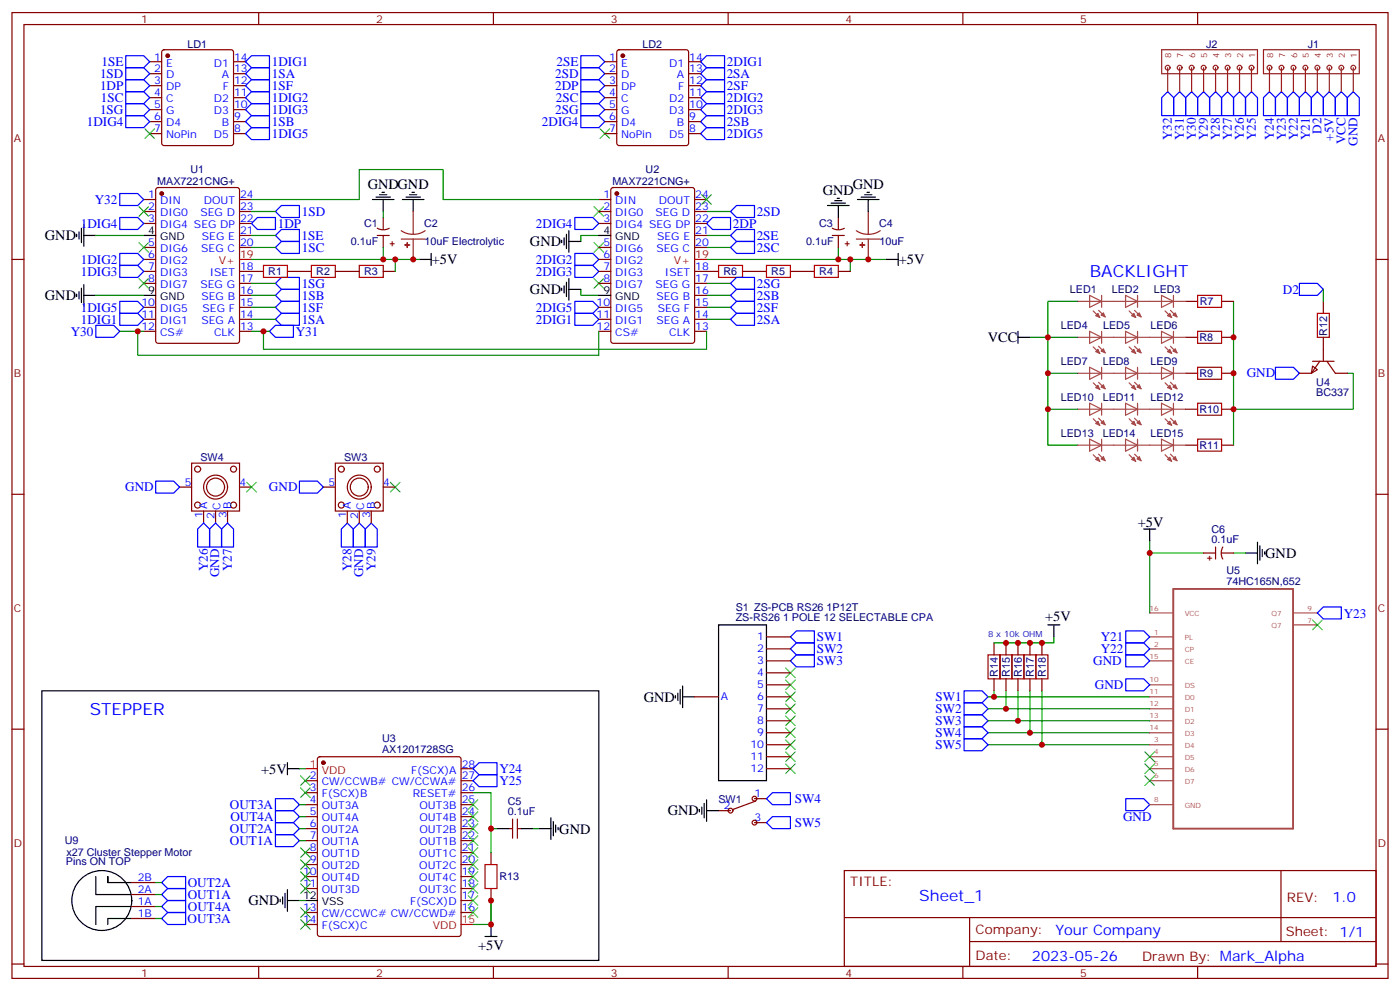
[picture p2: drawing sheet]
<svg xmlns="http://www.w3.org/2000/svg" width="412mm" height="292mm" viewBox="0 0 412 292" stroke-linecap="round" stroke-linejoin="round" font-family="sans-serif">
<g fill="none" stroke="#870000" stroke-width=".35">
<path d="M3.5 3.7h405.4v284.3h-405.4zM7.1 7.2h398.2v277.3h-398.2zM44.1 18.2h3.5M47.9 14.8l.4-.2h19.8l.5 .2 .2 .5v26.9l-.2 .5-.5 .2h-19.8l-.5-.3-.2-.4v-26.9zM68.8 18.2h3.5M76.2 3.7v3.5M145.3 3.7v3.5M178.2 18.2h3.5M181.9 14.8l.5-.2h19.7l.5 .2 .2 .5v26.9l-.2 .5-.5 .2h-19.7l-.5-.3-.2-.4v-26.9zM202.8 18.2h3.6M214.5 3.7v3.5M283.6 3.7v3.5"/>
<path d="M352.8 3.7v3.5M44.1 21.7h3.5M44.1 25.2h3.5M44.1 28.8h3.5M44.1 32.3h3.5M44.1 39.3h3.5M44.1 35.8h3.5M68.8 21.7h3.5M68.8 25.2h3.5M68.8 28.8h3.5M68.8 32.3h3.5M68.8 39.3h3.5"/>
<path d="M68.8 35.8h3.5M178.2 21.7h3.5M178.2 25.2h3.5M178.2 28.8h3.5M178.2 32.3h3.5M178.2 39.3h3.5M178.2 35.8h3.5M202.8 21.7h3.6M202.8 25.2h3.6M202.8 28.8h3.6M202.8 32.3h3.6M202.8 39.3h3.6"/>
<path d="M202.8 35.8h3.6M42.3 58.7h3.6M46.1 55.4l.5-.2h23.2l.7 .4 .1 44.8-.5 .6-23.5 .1-.7-.5v-44.7zM70.6 58.7h3.5M176.4 58.7h3.5M180.2 55.4l.4-.2h23.3l.7 .4v44.8l-.5 .6-23.5 .1-.6-.5-.1-44.7zM204.6 58.7h3.5M3.5 76.4h3.6M42.3 76.4h3.6M42.3 62.3h3.6M42.3 65.8h3.6M42.3 72.8h3.6"/>
<path d="M42.3 79.9h3.6M70.6 62.3h3.5M70.6 65.8h3.5M70.6 72.8h3.5M70.6 79.9h7M70.6 69.3h3.5M84.7 79.9h7M98.8 79.9h7M111.1 67.2l1.8 .5 1.8-.5M111.1 69.3h3.6M112.9 79.9h3.5M112.9 64v3.6"/>
<path d="M112.9 69.3v3.5M176.4 76.4h3.5M176.4 62.3h3.5M176.4 65.8h3.5M176.4 72.8h3.5M176.4 79.9h3.5M204.6 62.3h3.5M204.6 65.8h3.5M204.6 72.8h3.5M204.6 79.9h7.1M204.6 69.3h3.5M218.7 79.9h7.1"/>
<path d="M232.8 79.9h7.1M245.2 67.2l1.7 .5 1.8-.5M245.2 69.3h3.5M246.9 79.9h3.6M246.9 64v3.6M246.9 69.3v3.5M405.3 76.4h3.6M42.3 83.4h3.6M42.3 90.5h3.6M42.3 94h3.6M42.3 97.5h3.6M70.6 83.4h3.5"/>
<path d="M70.6 90.5h3.5M70.6 94h3.5M70.6 97.5h3.5M70.6 87h3.5M176.4 83.4h3.5M176.4 90.5h3.5M176.4 94h3.5M176.4 97.5h3.5M204.6 83.4h3.5M204.6 90.5h3.5M204.6 94h3.5M204.6 97.5h3.5"/>
<path d="M204.6 87h3.5M349.2 99.3h3.6M349.2 88.7h3.6M359.8 99.3h3.6M359.8 88.7h3.6M389.8 88.7v3.6M389.8 99.3v7.1M349.2 109.9h3.6M359.8 109.9h3.6M386.6 107.8l1.5 1-1.8 1.1zM386.6 106.4h6.4M388.8 106.4l-2.5 3.5h-3.5"/>
<path d="M390.9 106.4l2.4 3.5h3.6M56.4 136.3h14.2v14.2h-14.2zM98.8 136.3h14.1v14.2h-14.1zM349.2 120.5h3.6M349.2 131.1h3.6M359.8 120.5h3.6M359.8 131.1h3.6M3.5 145.5h3.6M52.9 143.4h3.5M60 150.5v3.5M63.5 150.5v3.5M67 150.5v3.5"/>
<path d="M70.6 143.4h3.5M95.2 143.4h3.6M102.3 150.5v3.5M105.8 150.5v3.5M109.4 150.5v3.5M112.9 143.4h3.5M405.3 145.5h3.6M354.5 162.8h3.6M358.1 161v3.6M359.8 162.8h3.6M360.2 161l-.5 1.8 .5 1.8M225.8 187.5h7"/>
<path d="M225.8 191h7M225.8 194.6h7M225.8 198.1h7M292.8 189.3v3.5M292.8 199.8v3.6M296.3 189.3v3.5M296.3 199.8v3.6M299.9 189.3v3.5M299.9 199.8v3.6M303.4 189.3v3.5M303.4 199.8v3.6M306.9 189.3v3.5"/>
<path d="M306.9 199.8v3.6M3.5 214.7h3.6M204.6 205.1h7.1M225.8 205.1h7M225.8 201.6h7M225.8 219.3h7M225.8 215.7h7M225.8 212.2h7M225.8 208.7h7M405.3 214.7h3.6M90 229.8h3.5M90 233.4h3.5"/>
<path d="M90 236.9h3.5M93.7 223l.5-.2h40.9l.5 .2 .2 .5v51.5l-.2 .5-.5 .2h-40.9l-.5-.2-.2-.5v-51.5zM135.8 229.8h3.5M135.8 233.4h3.5M135.8 236.9h3.5M135.8 226.3h3.5M211.7 238.7h3.5M222.2 235.1h3.6M222.6 235.8l-6.7 2.5M225.8 226.3h7M225.8 222.8h7M38.8 259.8h7.1"/>
<path d="M90 240.4h3.5M90 243.9h3.5M90 247.5h3.5M90 251h3.5M90 254.5h3.5M90 258.1h3.5M135.8 240.4h3.5M135.8 243.9h3.5M135.8 247.5h3.5M135.8 251h3.5M135.8 254.5h3.5M135.8 258.1h3.5"/>
<path d="M144.6 251v3.5M149.9 243.9h1.1M151 241.1v5.7M152.4 243.9h1.1M152.4 241.1v5.7M222.2 242.2h3.6M248.7 256.3h156.6v28.2h-156.6zM377.3 256.3v20.9M38.8 270.4h7.1M38.8 266.9h7.1M38.8 263.3h7.1M90 261.6h3.5"/>
<path d="M90 268.6h3.5M90 272.2h3.5M135.8 261.6h3.5M135.8 268.6h3.5M135.8 265.1h3.5M144.6 261.6v3.5M248.7 270.1h156.5M285.6 277.2h119.6M285.6 270.1v14.2M3.5 283.8h3.6M76.2 284.5v3.5M145.3 284.5v3.5"/>
<path d="M214.5 284.5v3.5M283.6 284.5v3.5M352.8 284.5v3.5M405.3 283.8h3.6"/>
<circle cx="58.2" cy="138.1" r=".88"/>
<circle cx="68.8" cy="138.1" r=".88"/>
<circle cx="100.5" cy="138.1" r=".88"/>
<circle cx="111.1" cy="138.1" r=".88"/>
<circle cx="58.2" cy="148.7" r=".88"/>
<circle cx="63.5" cy="143.4" r="3.5"/>
<circle cx="63.5" cy="143.4" r="2.65"/>
<circle cx="68.8" cy="148.7" r=".88"/>
<circle cx="100.5" cy="148.7" r=".88"/>
<circle cx="105.8" cy="143.4" r="3.5"/>
<circle cx="105.8" cy="143.4" r="2.65"/>
<circle cx="111.1" cy="148.7" r=".88"/>
<circle cx="215.2" cy="238.7" r=".71"/>
<circle cx="222.3" cy="235.1" r=".71"/>
<circle cx="222.3" cy="242.2" r=".71"/>
</g>
<g fill="#870000" stroke="#870000" stroke-width=".35">
<circle cx="47.6" cy="57" r=".53"/>
<circle cx="49.4" cy="16.4" r=".53"/>
<circle cx="181.7" cy="57" r=".53"/>
<circle cx="183.4" cy="16.4" r=".53"/>
<circle cx="95.2" cy="224.5" r=".53"/>
</g>
<g fill="none" stroke="#000" stroke-width=".35">
<path d="M109.7 58.7h6.4M110.8 58h4.2M111.8 57.3h2.1M112.5 56.6h.7M112.9 58.7v3.6M118.5 58.7h6.4M119.6 58h4.2M120.6 57.3h2.2M121.4 56.6h.7M121.7 58.7v3.6M244.8 59.8h4.3M245.9 59.1h2.1"/>
<path d="M246.6 58.4h.7M252.6 58.7h6.3M253.6 58h4.3M254.7 57.3h2.1M255.4 56.6h.7M255.8 58.7v3.6M22.6 69v.7M23.3 68.3v2.1M24 67.2v4.2M24.7 69.3h3.5M24.7 66.1v6.4M42.3 69.3h3.6"/>
<path d="M123.5 76.4h3.5M127 74.6v3.5M165.5 70.7v.7M166.2 70v2.1M166.9 69v4.2M167.6 71.1h3.5M167.6 67.9v6.4M176.4 69.3h3.5M243.8 60.5h6.3M246.9 60.5v3.5M261.1 76.4h3.5M264.6 74.6v3.5"/>
<path d="M22.6 86.6v.7M23.3 85.9v2.1M24 84.8v4.3M24.7 87h3.5M24.7 83.8v6.3M42.3 87h3.6M165.5 84.8v.7M166.2 84.1v2.2M166.9 83.1v4.2M167.6 82v6.4M167.6 85.2h3.5M176.4 87h3.5"/>
<path d="M299.9 99.3h3.5M299.9 97.5v3.6M336.9 155.8h3.5M338.7 155.8v3.5M370.4 159.6v6.4M366.9 162.8h3.5M371.1 160.7v4.2M371.8 161.7v2.2M372.5 162.5v.7M211.7 184h14.1v45.8h-14.1zM308.7 184h3.5M310.4 184v3.5"/>
<path d="M12.3 203.4h164.1v79.4h-164.1zM199 204.8v.7M199.7 204.1v2.1M200.4 203v4.3M201.1 205.1h3.5M201.1 202v6.3M84.7 224.5v3.6M84.7 226.3h3.5M206 238.3v.7M206.7 237.6v2.1M207.4 236.5v4.3M208.1 238.7h3.6"/>
<path d="M208.1 235.5v6.3M28.2 258.1v5.2h10.6M31.7 259.8v-1.7v1.7h7.1M146.4 243.9h3.5M153.5 243.9h3.5M158.7 243.9h3.6M162.3 240.8v6.3M163 241.8v4.3M163.7 242.9v2.1M164.4 243.6v.7M38.8 266.9h-10.6v5.3M38.8 270.4h-7.1v1.8"/>
<path d="M82.5 264.8v.7M83.3 264.1v2.1M84 263v4.2M84.7 265.1h3.5M84.7 261.9v6.4M90 265.1h3.5M142.9 275.7h3.5M144.6 272.2v3.5"/>
<circle cx="30" cy="265.1" r="8.8"/>
</g>
<path d="M70.6 76.4h3.5M204.6 76.4h3.5M90 226.3h3.5M135.8 272.2h3.5" fill="none" stroke="#f00" stroke-width=".35"/>
<g fill="none" stroke="#00f" stroke-width=".35">
<path d="M37 19.9h5.3l1.8 1.8-1.8 1.8h-5.3zM37 16.4h5.3l1.8 1.8-1.8 1.7h-5.3zM72.3 18.2l1.8-1.8h5.3v3.5h-5.3zM171.1 16.4h5.3l1.8 1.8-1.8 1.7h-5.3zM171.1 19.9h5.3l1.8 1.8-1.8 1.8h-5.3zM206.4 18.2l1.7-1.8h5.3v3.5h-5.3zM37 34h5.3l1.8 1.8-1.8 1.8h-5.3zM37 30.5h5.3l1.8 1.8-1.8 1.7h-5.3zM37 27h5.3l1.8 1.8-1.8 1.7h-5.3zM37 23.5h5.3l1.8 1.7-1.8 1.8h-5.3zM72.3 21.7l1.8-1.8h5.3v3.6h-5.3zM72.3 25.2l1.8-1.7h5.3v3.5h-5.3z"/>
<path d="M72.3 28.8l1.8-1.8h5.3v3.5h-5.3zM72.3 35.8l1.8-1.8h5.3v3.6h-5.3zM72.3 39.3l1.8-1.7h5.3v3.5h-5.3zM74.1 30.5h5.3v3.5h-5.3l-1.8-1.7zM171.1 23.5h5.3l1.8 1.7-1.8 1.8h-5.3zM171.1 27h5.3l1.8 1.8-1.8 1.7h-5.3zM171.1 30.5h5.3l1.8 1.8-1.8 1.7h-5.3zM171.1 34h5.3l1.8 1.8-1.8 1.8h-5.3zM206.4 39.3l1.7-1.7h5.3v3.5h-5.3zM206.4 35.8l1.7-1.8h5.3v3.6h-5.3zM206.4 28.8l1.7-1.8h5.3v3.5h-5.3zM206.4 25.2l1.7-1.7h5.3v3.5h-5.3z"/>
<path d="M206.4 21.7l1.7-1.8h5.3v3.6h-5.3zM208.1 30.5h5.3v3.5h-5.3l-1.7-1.7zM342.2 28.8l1.8-1.8 1.7 1.8v5.2h-3.5zM345.7 28.8l1.8-1.8 1.7 1.8v5.2h-3.5zM349.2 28.8l1.8-1.8 1.8 1.8v5.2h-3.6zM354.5 27l1.8 1.8v5.2h-3.5v-5.2zM358.1 27l1.7 1.8v5.2h-3.5v-5.2zM361.6 27l1.8 1.8v5.2h-3.6v-5.2zM365.1 27l1.8 1.8v5.2h-3.5v-5.2zM366.9 28.8l1.8-1.8 1.7 1.8v5.2h-3.5zM373.9 27l1.8 1.8v5.2h-3.5v-5.2zM377.5 27l1.7 1.8v5.2h-3.5v-5.2z"/>
<path d="M381 27l1.8 1.8v5.2h-3.6v-5.2zM384.5 27l1.8 1.8v5.2h-3.5v-5.2zM386.3 28.8l1.8-1.8 1.7 1.8v5.2h-3.5zM389.8 28.8l1.8-1.8 1.7 1.8v5.2h-3.5zM393.3 28.8l1.8-1.8 1.8 1.8v5.2h-3.6zM396.9 28.8l1.7-1.8 1.8 1.8v5.2h-3.5zM35.3 57h5.3l1.7 1.7-1.7 1.8h-5.3zM35.3 64h5.3l1.7 1.8-1.7 1.8h-5.3zM35.3 74.6h5.3l1.7 1.8-1.7 1.7h-5.3zM35.3 78.1h5.3l1.7 1.8-1.7 1.8h-5.3zM74.1 65.8l1.7-1.8h5.3v3.6h-5.3zM81.1 62.3l1.8-1.8h5.3v3.5h-5.3z"/>
<path d="M81.1 69.3l1.8-1.7h5.3v3.5h-5.3zM81.1 72.8l1.8-1.7h5.3v3.5h-5.3zM169.3 78.1h5.3l1.8 1.8-1.8 1.8h-5.3zM169.3 74.6h5.3l1.8 1.8-1.8 1.7h-5.3zM169.3 64h5.3l1.8 1.8-1.8 1.8h-5.3zM208.1 65.8l1.8-1.8h5.3v3.6h-5.3zM215.2 72.8l1.8-1.7h5.2v3.5h-5.2zM215.2 69.3l1.8-1.7h5.2v3.5h-5.2zM215.2 62.3l1.8-1.8h5.2v3.5h-5.2zM28.2 95.8h5.3l1.8 1.7-1.8 1.8h-5.3zM35.3 88.7h5.3l1.7 1.8-1.7 1.8h-5.3zM35.3 92.3h5.3l1.7 1.7-1.7 1.8h-5.3z"/>
<path d="M79.4 97.5l1.7-1.7h5.3v3.5h-5.3zM81.1 83.4l1.8-1.7h5.3v3.5h-5.3zM81.1 87l1.8-1.8h5.3v3.5h-5.3zM81.1 90.5l1.8-1.8h5.3v3.6h-5.3zM81.1 94l1.8-1.7h5.3v3.5h-5.3zM169.3 92.3h5.3l1.8 1.7-1.8 1.8h-5.3zM169.3 88.7h5.3l1.8 1.8-1.8 1.8h-5.3zM215.2 94l1.8-1.7h5.2v3.5h-5.2zM215.2 90.5l1.8-1.8h5.2v3.6h-5.2zM215.2 87l1.8-1.8h5.2v3.5h-5.2zM215.2 83.4l1.8-1.7h5.2v3.5h-5.2zM382.8 83.4h5.3l1.7 1.8-1.7 1.8h-5.3z"/>
<path d="M375.7 108.1h5.3l1.8 1.8-1.8 1.8h-5.3zM45.9 141.6h5.3l1.7 1.8-1.7 1.8h-5.3zM60 154l1.7 1.8v5.2h-3.5v-5.2zM63.5 154l1.8 1.8v5.2h-3.6v-5.2zM67 154l1.8 1.8v5.2h-3.5v-5.2zM88.2 141.6h5.3l1.7 1.8-1.7 1.8h-5.3zM102.3 154l1.8 1.8v5.2h-3.6v-5.2zM105.8 154l1.8 1.8v5.2h-3.5v-5.2zM109.4 154l1.7 1.8v5.2h-3.5v-5.2zM232.8 187.5l1.8-1.8h5.3v3.6h-5.3zM232.8 191l1.8-1.7h5.3v3.5h-5.3zM232.8 194.6l1.8-1.8h5.3v3.5h-5.3z"/>
<path d="M331.6 192.8h5.3l1.8 1.8-1.8 1.7h-5.3zM331.6 185.7h5.3l1.8 1.8-1.8 1.8h-5.3zM331.6 189.3h5.3l1.8 1.7-1.8 1.8h-5.3zM331.6 199.8h5.3l1.8 1.8-1.8 1.8h-5.3zM388.1 180.4l1.7-1.7h5.3v3.5h-5.3zM284 217.5h5.3l1.7 1.8-1.7 1.7h-5.3zM284 214h5.3l1.7 1.7-1.7 1.8h-5.3zM284 210.4h5.3l1.7 1.8-1.7 1.8h-5.3zM284 206.9h5.3l1.7 1.8-1.7 1.7h-5.3zM284 203.4h5.3l1.7 1.7-1.7 1.8h-5.3zM81.1 238.7h5.3l1.8 1.7-1.8 1.8h-5.3zM81.1 235.1h5.3l1.8 1.8-1.8 1.8h-5.3z"/>
<path d="M139.3 226.3l1.8-1.8h5.3v3.6h-5.3zM139.3 229.8l1.8-1.7h5.3v3.5h-5.3zM225.8 235.1l1.7-1.7h5.3v3.5h-5.3zM331.6 235.1h5.3l1.8 1.8-1.8 1.8h-5.3zM47.6 259.8l1.8-1.7h5.3v3.5h-5.3zM81.1 242.2h5.3l1.8 1.7-1.8 1.8h-5.3zM81.1 245.7h5.3l1.8 1.8-1.8 1.7h-5.3zM225.8 242.2l1.7-1.8h5.3v3.5h-5.3zM47.6 266.9l1.8-1.8h5.3v3.5h-5.3zM47.6 270.4l1.8-1.8h5.3v3.6h-5.3zM49.4 261.6h5.3v3.5h-5.3l-1.8-1.8z"/>
</g>
<g fill="none" stroke="#3c3" stroke-width=".35">
<path d="M42.7 37.9l2.8 2.8M45.5 37.9l-2.8 2.8M176.7 37.9l2.9 2.8M179.6 37.9l-2.9 2.8M206.7 57.3l2.8 2.8M209.5 57.3l-2.8 2.8M40.9 60.9l2.8 2.8M40.9 71.4l2.8 2.9M43.7 60.9l-2.8 2.8M43.7 71.4l-2.8 2.9M175 71.4l2.8 2.9M175 60.9l2.8 2.8"/>
<path d="M177.8 71.4l-2.8 2.9M177.8 60.9l-2.8 2.8M40.9 82l2.8 2.8M43.7 82l-2.8 2.8M175 82l2.8 2.8M177.8 82l-2.8 2.8M72.7 142l2.8 2.8M75.5 142l-2.8 2.8M115 142l2.8 2.8M117.8 142l-2.8 2.8M231.4 196.7l2.8 2.8M234.2 196.7l-2.8 2.8"/>
<path d="M386.6 182.6l2.9 2.8M389.5 182.6l-2.9 2.8M231.4 200.2l2.8 2.8M231.4 203.7l2.8 2.9M231.4 207.3l2.8 2.8M231.4 210.8l2.8 2.8M231.4 214.3l2.8 2.8M231.4 217.8l2.8 2.9M234.2 200.2l-2.8 2.8M234.2 203.7l-2.8 2.9M234.2 207.3l-2.8 2.8M234.2 210.8l-2.8 2.8"/>
<path d="M234.2 214.3l-2.8 2.8M234.2 217.8l-2.8 2.9M88.5 228.4l2.9 2.8M88.5 232l2.9 2.8M91.4 228.4l-2.9 2.8M91.4 232l-2.9 2.8M137.9 239l2.9 2.8M137.9 235.5l2.9 2.8M140.8 239l-2.9 2.8M140.8 235.5l-2.9 2.8M231.4 221.4l2.8 2.8M231.4 224.9l2.8 2.8"/>
<path d="M234.2 221.4l-2.8 2.8M234.2 224.9l-2.8 2.8M337.3 228.4l2.8 2.8M337.3 224.9l2.8 2.8M337.3 221.4l2.8 2.8M340.1 228.4l-2.8 2.8M340.1 224.9l-2.8 2.8M340.1 221.4l-2.8 2.8M88.5 249.6l2.9 2.8M88.5 253.1l2.9 2.8M88.5 256.6l2.9 2.9M91.4 249.6l-2.9 2.8"/>
<path d="M91.4 253.1l-2.9 2.8M91.4 256.6l-2.9 2.9M137.9 256.6l2.9 2.9M137.9 253.1l2.9 2.8M137.9 249.6l2.9 2.8M137.9 246.1l2.9 2.8M137.9 242.5l2.9 2.9M140.8 256.6l-2.9 2.9M140.8 253.1l-2.9 2.8M140.8 249.6l-2.9 2.8M140.8 246.1l-2.9 2.8M140.8 242.5l-2.9 2.9"/>
<path d="M88.5 260.2l2.9 2.8M88.5 267.2l2.9 2.9M88.5 270.8l2.9 2.8M91.4 260.2l-2.9 2.8M91.4 267.2l-2.9 2.9M91.4 270.8l-2.9 2.8M137.9 267.2l2.9 2.9M137.9 263.7l2.9 2.8M137.9 260.2l2.9 2.8M140.8 267.2l-2.9 2.9M140.8 263.7l-2.9 2.8M140.8 260.2l-2.9 2.8"/>
</g>
<g fill="none" stroke="#008700" stroke-width=".35">
<path d="M74.1 58.7h31.7v-8.8h24.7v8.8h45.9M28.2 69.3h14.1M74.1 69.3h7M74.1 76.4h49.4M74.1 62.3h7M74.1 72.8h7M112.9 62.3v1.7M112.9 72.8v3.6M116.4 76.4v3.5M176.4 69.3h-5.3v1.8M208.1 69.3h7.1M208.1 76.4h53"/>
<path d="M208.1 62.3h7.1M208.1 72.8h7.1M246.9 72.8v3.6M250.5 76.4v3.5M28.2 87h14.1M35.3 97.5h7M40.6 97.5v7.1h135.8v-7.1M74.1 87h7M74.1 83.4h7M74.1 90.5h7M74.1 94h7M74.1 97.5h5.3"/>
<path d="M77.6 97.5v5.3h130.5v-5.3M171.1 85.2v1.8h5.3M208.1 87h7.1M208.1 83.4h7.1M208.1 90.5h7.1M208.1 94h7.1M303.4 99.3h14.1M317.5 88.7h-8.8v21.2h8.8M363.4 88.7v31.8h35.2v-10.6h-1.7M389.8 85.2v3.5M308.7 109.9v10.6h8.8M308.7 120.5v10.6h8.8"/>
<path d="M363.4 120.5v10.6M338.7 159.3v21.1M338.7 162.8h15.8M363.4 162.8h3.5M310.4 187.5v1.8h-17.6M291 205.1h47.7M291 208.7h47.7M291 219.3h47.7M291 215.7h47.7M291 212.2h47.7M292.8 203.4v1.7M296.3 203.4v5.3"/>
<path d="M299.9 203.4v8.8M303.4 203.4v12.3M306.9 203.4v15.9M88.2 226.3h1.8M88.2 236.9h1.8M139.3 233.4h5.3v17.6M45.9 259.8h1.7M88.2 247.5h1.8M88.2 243.9h1.8M88.2 240.4h1.8M144.6 243.9h1.8M157 243.9h1.7"/>
<path d="M45.9 270.4h1.7M45.9 266.9h1.7M45.9 263.3h1.7M88.2 265.1h1.8M139.3 272.2h5.3v-7.1v7.1"/>
</g>
<g fill="none" stroke="#a10000" stroke-width=".35">
<path d="M77.6 78.1h7.1v3.6h-7.1zM91.7 78.1h7.1v3.6h-7.1zM105.8 78.1h7.1v3.6h-7.1zM211.7 78.1h7v3.6h-7zM225.8 78.1h7v3.6h-7zM239.9 78.1h7v3.6h-7zM352.8 97.5h7v3.6h-7zM352.8 87h7v3.5h-7zM388.1 92.3h3.5v7h-3.5zM352.8 108.1h7v3.6h-7zM352.8 118.7h7v3.5h-7zM352.8 129.3h7v3.5h-7z"/>
<path d="M291 192.8h3.6v7h-3.6zM294.6 192.8h3.5v7h-3.5zM298.1 192.8h3.5v7h-3.5zM301.6 192.8h3.6v7h-3.6zM305.2 192.8h3.5v7h-3.5zM142.9 254.5h3.5v7.1h-3.5z"/>
</g>
<g fill="none" stroke="#8c2424" stroke-width=".35">
<path d="M342.2 14.6h28.2v7.1h-28.2zM344 19.9v7.1M347.5 19.9v7.1M351 19.9v7.1M354.5 19.9v7.1M358.1 19.9v7.1M361.6 19.9v7.1M365.1 19.9v7.1M368.7 19.9v7.1M372.2 14.6h28.2v7.1h-28.2zM373.9 19.9v7.1M377.5 19.9v7.1"/>
<path d="M381 19.9v7.1M384.5 19.9v7.1M388.1 19.9v7.1M391.6 19.9v7.1M395.1 19.9v7.1M398.6 19.9v7.1M118.2 67.9l1.7 .8 1.8 .3M118.2 70.4h7M121.7 62.3v6.7M121.7 70.4v6M125.2 67.9l-1.6 .8-1.9 .3M252.2 67.9l1.7 .8 1.9 .3"/>
<path d="M252.2 70.4h7.1M255.8 62.3v6.7M255.8 70.4v6M259.3 67.9l-1.7 .8-1.8 .3"/>
<circle cx="344" cy="19.9" r=".71"/>
<circle cx="347.5" cy="19.9" r=".71"/>
<circle cx="351" cy="19.9" r=".71"/>
<circle cx="354.5" cy="19.9" r=".71"/>
<circle cx="358.1" cy="19.9" r=".71"/>
<circle cx="361.6" cy="19.9" r=".71"/>
<circle cx="365.1" cy="19.9" r=".71"/>
<circle cx="368.7" cy="19.9" r=".71"/>
<circle cx="373.9" cy="19.9" r=".71"/>
<circle cx="377.5" cy="19.9" r=".71"/>
<circle cx="381" cy="19.9" r=".71"/>
<circle cx="384.5" cy="19.9" r=".71"/>
<circle cx="388.1" cy="19.9" r=".71"/>
<circle cx="391.6" cy="19.9" r=".71"/>
<circle cx="395.1" cy="19.9" r=".71"/>
<circle cx="398.6" cy="19.9" r=".71"/>
</g>
<g fill="#8c2424" stroke="#8c2424" stroke-width=".35">
<path d="M119.2 72.1h1.4z"/>
<path d="M119.9 71.4l.1 1.4z"/>
<path d="M253.3 72.1h1.4z"/>
<path d="M254 71.4v1.4z"/>
</g>
<path d="M345.6 173.4h35.3v70.5h-35.3z" fill="none" stroke="#a64a4a" stroke-width=".56"/>
<g fill="none" stroke="#a64a4a" stroke-width=".35">
<path d="M317.5 99.3h7M317.5 88.7h7M321 97.5l3.5 1.8-3.5 1.8zM321 87l3.5 1.7-3.5 1.8zM322 91.5l2 2M323.6 91.4l2 1.9M324.5 87v3.5M324.5 97.5v3.6M324.6 99.3h10.5M324.6 88.7h10.5M331.6 87l3.5 1.7-3.5 1.8zM331.6 97.5l3.5 1.8-3.5 1.8z"/>
<path d="M332.6 91.5l2 2M334.2 91.4l1.9 1.9M335.1 87v3.5M335.1 97.5v3.6M335.2 99.3h10.5M335.2 88.7h10.5M342.1 87l3.6 1.7-3.6 1.8zM342.1 97.5l3.6 1.8-3.6 1.8zM343.2 91.5l1.9 2M344.8 91.4l1.9 1.9M345.7 87v3.5M345.7 97.5v3.6"/>
<path d="M345.8 99.3h3.4M345.8 88.7h3.4M317.5 109.9h7M321 108.1l3.5 1.8-3.5 1.8zM321 118.7l3.5 1.8-3.5 1.7zM322 112.7l2 2M322 102.1l2 2M323.6 112.5l2 2M323.6 102l2 1.9M324.5 108.1v3.6M324.5 118.7v3.5M324.6 109.9h10.5"/>
<path d="M331.6 108.1l3.5 1.8-3.5 1.8zM331.6 118.7l3.5 1.8-3.5 1.7zM332.6 102.1l2 2M332.6 112.7l2 2M334.2 102l1.9 1.9M334.2 112.5l1.9 2M335.1 108.1v3.6M335.1 118.7v3.5M335.2 109.9h10.5M342.1 108.1l3.6 1.8-3.6 1.8zM342.1 118.7l3.6 1.8-3.6 1.7zM343.2 112.7l1.9 2"/>
<path d="M343.2 102.1l1.9 2M344.8 112.5l1.9 2M344.8 102l1.9 1.9M345.7 108.1v3.6M345.7 118.7v3.5M345.8 109.9h3.4M317.5 120.5h7M317.5 131.1h7M321 129.3l3.5 1.8-3.5 1.7zM322 123.3l2 1.9M322 133.9l2 1.9M323.6 123.1l2 2"/>
<path d="M323.6 133.7l2 1.9M324.5 129.3v3.5M324.6 120.5h10.5M324.6 131.1h10.5M331.6 129.3l3.5 1.8-3.5 1.7zM332.6 123.3l2 1.9M332.6 133.9l2 1.9M334.2 123.1l1.9 2M334.2 133.7l1.9 1.9M335.1 129.3v3.5M335.2 120.5h10.5M335.2 131.1h10.5"/>
<path d="M342.1 129.3l3.6 1.8-3.6 1.7zM343.2 123.3l1.9 1.9M343.2 133.9l1.9 1.9M344.8 123.1l1.9 2M344.8 133.7l1.9 1.9M345.7 129.3v3.5M345.8 120.5h3.4M345.8 131.1h3.4M338.7 180.4h6.9M338.7 187.5h6.9M338.7 191h6.9M338.7 194.6h6.9"/>
<path d="M381.1 180.4h7M381.1 184h7M338.7 201.6h6.9M338.7 205.1h6.9M338.7 208.7h6.9M338.7 212.2h6.9M338.7 215.7h6.9M338.7 219.3h6.9M338.7 222.8h6.9M338.7 226.3h6.9M338.7 229.8h6.9M338.7 236.9h6.9"/>
</g>
<g fill="#a64a4a" stroke="#a64a4a" stroke-width=".29">
<path d="M343.9 114.1l.7-.7 .5 1.3z"/>
<path d="M346.2 113.2l.5 1.3-1.2-.6z"/>
<path d="M333.3 114.1l.7-.7 .6 1.3z"/>
<path d="M334.9 113.9l.7-.7 .5 1.3z"/>
<path d="M323.4 113.4l.6 1.3-1.3-.6z"/>
<path d="M324.3 113.9l.7-.7 .6 1.3z"/>
<path d="M343.9 103.5l.7-.7 .5 1.3z"/>
<path d="M345.5 103.4l.7-.7 .5 1.2z"/>
<path d="M333.3 103.5l.7-.7 .6 1.3z"/>
<path d="M335.6 102.7l.5 1.2-1.2-.5z"/>
<path d="M322.7 103.5l.7-.7 .6 1.3z"/>
<path d="M324.3 103.4l.7-.7 .6 1.2z"/>
<path d="M343.9 93l.7-.7 .5 1.2z"/>
<path d="M346.2 92.1l.5 1.2-1.2-.5z"/>
<path d="M333.3 93l.7-.7 .6 1.2z"/>
<path d="M335.6 92.1l.5 1.2-1.2-.5z"/>
<path d="M323.4 92.3l.6 1.2-1.3-.5z"/>
<path d="M324.3 92.8l.7-.7 .6 1.2z"/>
<path d="M323.4 124l.6 1.2-1.3-.5z"/>
<path d="M324.3 124.5l.7-.7 .6 1.3z"/>
<path d="M333.3 124.7l.7-.7 .6 1.2z"/>
<path d="M335.6 123.8l.5 1.3-1.2-.6z"/>
<path d="M343.9 124.7l.7-.7 .5 1.2z"/>
<path d="M346.2 123.8l.5 1.3-1.2-.6z"/>
<path d="M343.9 135.3l.7-.7 .5 1.2z"/>
<path d="M345.5 135.1l.7-.7 .5 1.2z"/>
<path d="M333.3 135.3l.7-.7 .6 1.2z"/>
<path d="M335.6 134.4l.5 1.2-1.2-.5z"/>
<path d="M322.7 135.3l.7-.7 .6 1.2z"/>
<path d="M324.3 135.1l.7-.7 .6 1.2z"/>
</g>
<g fill="#c00">
<circle cx="116.4" cy="76.4" r=".88"/>
<circle cx="112.9" cy="76.4" r=".88"/>
<circle cx="121.7" cy="76.4" r=".88"/>
<circle cx="255.8" cy="76.4" r=".88"/>
<circle cx="246.9" cy="76.4" r=".88"/>
<circle cx="250.5" cy="76.4" r=".88"/>
<circle cx="77.6" cy="97.5" r=".88"/>
<circle cx="40.6" cy="97.5" r=".88"/>
<circle cx="144.6" cy="243.9" r=".88"/>
<circle cx="144.6" cy="272.2" r=".88"/>
<circle cx="144.6" cy="265.1" r=".88"/>
<circle cx="306.9" cy="219.3" r=".88"/>
<circle cx="303.4" cy="215.7" r=".88"/>
<circle cx="292.8" cy="205.1" r=".88"/>
<circle cx="296.3" cy="208.7" r=".88"/>
<circle cx="299.9" cy="212.2" r=".88"/>
<circle cx="296.3" cy="189.3" r=".88"/>
<circle cx="299.9" cy="189.3" r=".88"/>
<circle cx="338.7" cy="162.8" r=".88"/>
<circle cx="306.9" cy="189.3" r=".88"/>
<circle cx="303.4" cy="189.3" r=".88"/>
<circle cx="308.7" cy="99.3" r=".88"/>
<circle cx="363.4" cy="109.9" r=".88"/>
<circle cx="363.4" cy="99.3" r=".88"/>
<circle cx="308.7" cy="109.9" r=".88"/>
<circle cx="308.7" cy="120.5" r=".88"/>
<circle cx="363.4" cy="120.5" r=".88"/>
</g>
<g font-size="4.9" fill="#00f">
<text x="321" y="81.7">BACKLIGHT</text>
<text x="26.5" y="210.4">STEPPER</text>
</g>
<text font-size="4.6" fill="#00f" x="270.8" y="265.3">Sheet_1</text>
<g font-size="4.2">
<text x="108.3" y="55.6">GNDGND</text>
<text x="242.4" y="57.3">GND</text>
<text x="251.2" y="55.6">GND</text>
<text x="13.2" y="70.8">GND</text>
<text x="127.2" y="77.8">+5V</text>
<text x="156.1" y="72.5">GND</text>
<text x="264.8" y="77.8">+5V</text>
<text x="13.2" y="88.4">GND</text>
<text x="156.1" y="86.6">GND</text>
<text x="291" y="100.7">VCC</text>
<text x="335.1" y="155">+5V</text>
<text x="372.7" y="164.2">GND</text>
<text x="307.9" y="182.9">+5V</text>
<text x="189.6" y="206.6">GND</text>
<text x="76.9" y="227.7">+5V</text>
<text x="164.8" y="245.4">GND</text>
<text x="196.7" y="240.1">GND</text>
<text x="73.2" y="266.5">GND</text>
<text x="140.9" y="279.7">+5V</text>
</g>
<g font-size="4.2" fill="#00f">
<text x="392.5" y="265.6">1.0</text>
<text x="310.9" y="275.1">Your Company</text>
<text x="304" y="282.9">2023-05-26</text>
</g>
<g font-size="3.9" fill="#00f">
<text x="29.5" y="22.9">1SD</text>
<text x="29.9" y="19.4">1SE</text>
<text x="80.1" y="23">1SA</text>
<text x="80.1" y="19.5">1DIG1</text>
<text x="163.5" y="22.9">2SD</text>
<text x="163.9" y="19.4">2SE</text>
<text x="214.1" y="23">2SA</text>
<text x="214.1" y="19.4">2DIG1</text>
<text x="29.5" y="26.5">1DP</text>
<text x="80.1" y="26.6">1SF</text>
<text x="163.5" y="26.5">2DP</text>
<text x="214.1" y="26.5">2SF</text>
<text x="29.5" y="33.5">1SG</text>
<text x="29.7" y="30">1SC</text>
<text x="80.1" y="30.1">1DIG2</text>
<text x="80.1" y="33.6">1DIG3</text>
<text x="163.5" y="33.5">2SG</text>
<text x="163.8" y="30">2SC</text>
<text x="214.1" y="33.5">2DIG3</text>
<text x="214.1" y="30">2DIG2</text>
<text x="25.6" y="37.1">1DIG4</text>
<text x="80.1" y="37.2">1SB</text>
<text x="80.1" y="40.7">1DIG5</text>
<text x="159.6" y="37.1">2DIG4</text>
<text x="214.1" y="40.6">2DIG5</text>
<text x="214.1" y="37.1">2SB</text>
<text x="345.2" y="41.2" transform="rotate(-90 345.2 41.2)">Y32</text>
<text x="348.8" y="41.2" transform="rotate(-90 348.8 41.2)">Y31</text>
<text x="352.3" y="41.2" transform="rotate(-90 352.3 41.2)">Y30</text>
<text x="355.8" y="41.2" transform="rotate(-90 355.8 41.2)">Y29</text>
<text x="359.3" y="41.2" transform="rotate(-90 359.3 41.2)">Y28</text>
<text x="362.9" y="41.2" transform="rotate(-90 362.9 41.2)">Y27</text>
<text x="366.4" y="41.2" transform="rotate(-90 366.4 41.2)">Y26</text>
<text x="369.9" y="41.2" transform="rotate(-90 369.9 41.2)">Y25</text>
<text x="375.2" y="41.2" transform="rotate(-90 375.2 41.2)">Y24</text>
<text x="378.7" y="41.2" transform="rotate(-90 378.7 41.2)">Y23</text>
<text x="382.3" y="41.2" transform="rotate(-90 382.3 41.2)">Y22</text>
<text x="385.8" y="41.2" transform="rotate(-90 385.8 41.2)">Y21</text>
<text x="389.3" y="39.4" transform="rotate(-90 389.3 39.4)">D2</text>
<text x="392.9" y="41.5" transform="rotate(-90 392.9 41.5)">+5V</text>
<text x="396.4" y="42.5" transform="rotate(-90 396.4 42.5)">VCC</text>
<text x="399.9" y="42.9" transform="rotate(-90 399.9 42.9)">GND</text>
<text x="27.9" y="60">Y32</text>
<text x="88.9" y="63.5">1SD</text>
<text x="222.9" y="63.6">2SD</text>
<text x="23.8" y="67">1DIG4</text>
<text x="81.9" y="67.1">1DP</text>
<text x="88.9" y="70.7">1SE</text>
<text x="157.9" y="67">2DIG4</text>
<text x="215.9" y="67.1">2DP</text>
<text x="222.9" y="70.7">2SE</text>
<text x="23.8" y="77.6">1DIG2</text>
<text x="88.9" y="74.2">1SC</text>
<text x="157.9" y="77.6">2DIG2</text>
<text x="223" y="74.2">2SC</text>
<text x="23.8" y="81.2">1DIG3</text>
<text x="157.9" y="81.2">2DIG3</text>
<text x="88.9" y="84.8">1SG</text>
<text x="88.9" y="88.3">1SB</text>
<text x="222.9" y="84.8">2SG</text>
<text x="223" y="88.3">2SB</text>
<text x="377.9" y="86.5">D2</text>
<text x="23.8" y="91.7">1DIG5</text>
<text x="23.8" y="95.3">1DIG1</text>
<text x="88.9" y="95.4">1SA</text>
<text x="88.9" y="91.8">1SF</text>
<text x="157.9" y="95.3">2DIG1</text>
<text x="157.9" y="91.7">2DIG5</text>
<text x="222.9" y="95.4">2SA</text>
<text x="223" y="91.8">2SF</text>
<text x="20.8" y="98.8">Y30</text>
<text x="87.1" y="98.8">Y31</text>
<text x="367.3" y="111.1">GND</text>
<text x="36.9" y="144.6">GND</text>
<text x="79.2" y="144.6">GND</text>
<text x="61.2" y="168.2" transform="rotate(-90 61.2 168.2)">Y26</text>
<text x="64.6" y="169.9" transform="rotate(-90 64.6 169.9)">GND</text>
<text x="68.3" y="168.2" transform="rotate(-90 68.3 168.2)">Y27</text>
<text x="103.6" y="168.2" transform="rotate(-90 103.6 168.2)">Y28</text>
<text x="106.9" y="169.9" transform="rotate(-90 106.9 169.9)">GND</text>
<text x="110.6" y="168.2" transform="rotate(-90 110.6 168.2)">Y29</text>
<text x="395.8" y="181.8">Y23</text>
<text x="240.6" y="188.9">SW1</text>
<text x="324.2" y="188.8">Y21</text>
<text x="240.6" y="192.4">SW2</text>
<text x="240.6" y="195.9">SW3</text>
<text x="322" y="195.8">GND</text>
<text x="324.2" y="192.3">Y22</text>
<text x="322.5" y="202.9">GND</text>
<text x="275.6" y="209.9">SW2</text>
<text x="275.6" y="206.4">SW1</text>
<text x="275.6" y="213.5">SW3</text>
<text x="275.6" y="220.5">SW5</text>
<text x="275.6" y="217">SW4</text>
<text x="147.1" y="227.6">Y24</text>
<text x="147.1" y="231.1">Y25</text>
<text x="67.7" y="238.2">OUT3A</text>
<text x="234.1" y="236.4">SW4</text>
<text x="67.7" y="245.2">OUT2A</text>
<text x="67.9" y="241.6">OUT4A</text>
<text x="234.1" y="243.5">SW5</text>
<text x="330.8" y="241.7">GND</text>
<text x="67.7" y="248.7">OUT1A</text>
<text x="55.3" y="261.1">OUT2A</text>
<text x="55.3" y="264.6">OUT1A</text>
<text x="55.4" y="268.2">OUT4A</text>
<text x="55.3" y="271.6">OUT3A</text>
</g>
<g font-size="3.9" fill="#800">
<text x="250.5" y="260.9">TITLE:</text>
<text x="379.1" y="265.6">REV:</text>
<text x="287.4" y="275.1">Company:</text>
<text x="378.7" y="275.7">Sheet: 1/1</text>
<text x="287.4" y="282.8">Date:</text>
<text x="336.4" y="282.8">Drawn By: Mark_Alpha</text>
</g>
<g font-size="3.2" fill="#800">
<text x="41.6" y="6.7">1</text>
<text x="110.8" y="6.7">2</text>
<text x="179.9" y="6.7">3</text>
<text x="249.1" y="6.7">4</text>
<text x="318.2" y="6.7">5</text>
<text x="4.1" y="41.8">A</text>
<text x="405.9" y="41.8">A</text>
<text x="116.4" y="72.8" transform="rotate(-90 116.4 72.8)">+</text>
<text x="250.5" y="72.8" transform="rotate(-90 250.5 72.8)">+</text>
<text x="4.1" y="110.9">B</text>
<text x="405.9" y="110.9">B</text>
<text x="355.4" y="165.2">+</text>
<text x="4.1" y="180.1">C</text>
<text x="405.9" y="180.1">C</text>
<text x="4.1" y="249.2">D</text>
<text x="405.9" y="249.2">D</text>
<text x="41.6" y="287.5">1</text>
<text x="110.8" y="287.5">2</text>
<text x="179.9" y="287.5">3</text>
<text x="249.1" y="287.5">4</text>
<text x="318.2" y="287.5">5</text>
</g>
<g font-size="3.2" fill="#00f">
<text x="45.4" y="17.8">1</text>
<text x="69" y="17.8">14</text>
<text x="179.5" y="17.8">1</text>
<text x="203" y="17.8">14</text>
<text x="45.4" y="21.3">2</text>
<text x="48.9" y="19.6">E</text>
<text x="48.9" y="23.1">D</text>
<text x="63" y="19.6">D1</text>
<text x="65.3" y="23.1">A</text>
<text x="69" y="21.3">13</text>
<text x="179.5" y="21.3">2</text>
<text x="183" y="19.6">E</text>
<text x="183" y="23.1">D</text>
<text x="197.1" y="19.6">D1</text>
<text x="199.4" y="23.1">A</text>
<text x="203" y="21.3">13</text>
<text x="45.4" y="24.9">3</text>
<text x="45.4" y="28.4">4</text>
<text x="48.9" y="26.6">DP</text>
<text x="65.7" y="26.6">F</text>
<text x="69" y="28.4">11</text>
<text x="69" y="24.9">12</text>
<text x="179.5" y="24.9">3</text>
<text x="179.5" y="28.4">4</text>
<text x="183" y="26.6">DP</text>
<text x="199.7" y="26.6">F</text>
<text x="203" y="28.4">11</text>
<text x="203" y="24.9">12</text>
<text x="45.4" y="31.9">5</text>
<text x="45.4" y="35.5">6</text>
<text x="48.9" y="30.2">C</text>
<text x="48.9" y="33.7">G</text>
<text x="63" y="33.7">D3</text>
<text x="63" y="30.2">D2</text>
<text x="69" y="35.5">9</text>
<text x="69" y="31.9">10</text>
<text x="179.5" y="31.9">5</text>
<text x="179.5" y="35.5">6</text>
<text x="183" y="30.2">C</text>
<text x="183" y="33.7">G</text>
<text x="197.1" y="33.7">D3</text>
<text x="197.1" y="30.2">D2</text>
<text x="203" y="35.5">9</text>
<text x="203" y="31.9">10</text>
<text x="45.4" y="39">7</text>
<text x="48.9" y="40.7">NoPin</text>
<text x="48.9" y="37.2">D4</text>
<text x="63" y="40.7">D5</text>
<text x="65.3" y="37.2">B</text>
<text x="69" y="39">8</text>
<text x="179.5" y="39">7</text>
<text x="183" y="40.7">NoPin</text>
<text x="183" y="37.2">D4</text>
<text x="197.1" y="40.7">D5</text>
<text x="199.4" y="37.2">B</text>
<text x="203" y="39">8</text>
<text x="43.7" y="58.4">1</text>
<text x="70.7" y="58.4">24</text>
<text x="177.7" y="58.4">1</text>
<text x="204.8" y="58.4">24</text>
<text x="43.7" y="61.9">2</text>
<text x="43.7" y="65.4">3</text>
<text x="47.2" y="60.1">DIN</text>
<text x="47.2" y="63.7">DIG0</text>
<text x="59.1" y="63.7">SEG D</text>
<text x="60" y="60.1">DOUT</text>
<text x="70.7" y="65.4">22</text>
<text x="70.7" y="61.9">23</text>
<text x="177.7" y="61.9">2</text>
<text x="177.7" y="65.4">3</text>
<text x="181.2" y="60.1">DIN</text>
<text x="181.2" y="63.7">DIG0</text>
<text x="193.1" y="63.7">SEG D</text>
<text x="194.1" y="60.1">DOUT</text>
<text x="204.8" y="65.4">22</text>
<text x="204.8" y="61.9">23</text>
<text x="47.2" y="67.2">DIG4 SEG DP</text>
<text x="59.5" y="70.7">SEG E</text>
<text x="70.7" y="69">21</text>
<text x="181.2" y="67.2">DIG4 SEG DP</text>
<text x="193.5" y="70.7">SEG E</text>
<text x="204.8" y="69">21</text>
<text x="43.7" y="72.5">5</text>
<text x="43.7" y="76">6</text>
<text x="47.2" y="74.3">DIG6</text>
<text x="47.2" y="77.8">DIG2</text>
<text x="59.3" y="74.3">SEG C</text>
<text x="70.7" y="72.5">20</text>
<text x="177.7" y="72.5">5</text>
<text x="177.7" y="76">6</text>
<text x="181.2" y="74.3">DIG6</text>
<text x="181.2" y="77.8">DIG2</text>
<text x="193.3" y="74.3">SEG C</text>
<text x="204.8" y="72.5">20</text>
<text x="43.7" y="79.6">7</text>
<text x="43.7" y="83.1">8</text>
<text x="47.2" y="81.3">DIG3</text>
<text x="61.8" y="81.3">ISET</text>
<text x="70.7" y="83.1">17</text>
<text x="70.7" y="79.6">18</text>
<text x="177.7" y="79.6">7</text>
<text x="177.7" y="83.1">8</text>
<text x="181.2" y="81.3">DIG3</text>
<text x="195.8" y="81.3">ISET</text>
<text x="204.8" y="83.1">17</text>
<text x="204.8" y="79.6">18</text>
<text x="47.2" y="84.8">DIG7</text>
<text x="59" y="84.8">SEG G</text>
<text x="59.3" y="88.4">SEG B</text>
<text x="70.7" y="86.6">16</text>
<text x="181.2" y="84.8">DIG7</text>
<text x="193.1" y="84.8">SEG G</text>
<text x="193.4" y="88.4">SEG B</text>
<text x="204.8" y="86.6">16</text>
<text x="41.7" y="90.1">10</text>
<text x="41.7" y="93.7">11</text>
<text x="47.2" y="91.9">DIG5</text>
<text x="47.2" y="95.4">DIG1</text>
<text x="59.3" y="95.4">SEG A</text>
<text x="59.7" y="91.9">SEG F</text>
<text x="70.7" y="93.7">14</text>
<text x="70.7" y="90.1">15</text>
<text x="175.7" y="90.1">10</text>
<text x="175.7" y="93.7">11</text>
<text x="181.2" y="91.9">DIG5</text>
<text x="181.2" y="95.4">DIG1</text>
<text x="193.4" y="95.4">SEG A</text>
<text x="193.7" y="91.9">SEG F</text>
<text x="204.8" y="93.7">14</text>
<text x="204.8" y="90.1">15</text>
<text x="41.7" y="97.2">12</text>
<text x="47.2" y="99">CS#</text>
<text x="63.1" y="99">CLK</text>
<text x="70.7" y="97.2">13</text>
<text x="175.7" y="97.2">12</text>
<text x="181.2" y="99">CS#</text>
<text x="197.1" y="99">CLK</text>
<text x="204.8" y="97.2">13</text>
<text x="54.4" y="143.1">5</text>
<text x="70.6" y="143.1">4</text>
<text x="96.8" y="143.1">5</text>
<text x="112.9" y="143.1">4</text>
<text x="61" y="149.8" transform="rotate(-90 61 149.8)">A</text>
<text x="68.1" y="149.8" transform="rotate(-90 68.1 149.8)">B</text>
<text x="103.4" y="149.8" transform="rotate(-90 103.4 149.8)">A</text>
<text x="110.4" y="149.8" transform="rotate(-90 110.4 149.8)">B</text>
<text x="59.6" y="152.5" transform="rotate(-90 59.6 152.5)">1</text>
<text x="63.1" y="152.8" transform="rotate(-90 63.1 152.8)">2</text>
<text x="64.9" y="150.1" transform="rotate(-90 64.9 150.1)">C</text>
<text x="66.7" y="152.5" transform="rotate(-90 66.7 152.5)">3</text>
<text x="102" y="152.5" transform="rotate(-90 102 152.5)">1</text>
<text x="105.5" y="152.8" transform="rotate(-90 105.5 152.8)">2</text>
<text x="107.2" y="150.1" transform="rotate(-90 107.2 150.1)">C</text>
<text x="109" y="152.5" transform="rotate(-90 109 152.5)">3</text>
<text x="223.1" y="188.6">1</text>
<text x="223.1" y="192.1">2</text>
<text x="223.1" y="195.6">3</text>
<text x="223.1" y="199.1">4</text>
<text x="223.1" y="202.7">5</text>
<text x="212.4" y="206.2">A</text>
<text x="223.1" y="206.2">6</text>
<text x="223.1" y="209.7">7</text>
<text x="223.1" y="213.3">8</text>
<text x="221" y="220.3">10</text>
<text x="223.1" y="216.8">9</text>
<text x="121.1" y="227.7">F(SCX)A</text>
<text x="136" y="226">28</text>
<text x="221" y="227.4">12</text>
<text x="221" y="223.8">11</text>
<text x="91.3" y="229.5">2</text>
<text x="91.3" y="233">3</text>
<text x="94.8" y="231.2">CW/CCWB# CW/CCWA#</text>
<text x="136" y="233">26</text>
<text x="136" y="229.5">27</text>
<text x="91.3" y="236.5">4</text>
<text x="94.8" y="234.8">F(SCX)B</text>
<text x="94.8" y="238.3">OUT3A</text>
<text x="121.6" y="234.8">RESET#</text>
<text x="123.5" y="238.3">OUT3B</text>
<text x="136" y="236.5">25</text>
<text x="213.2" y="238.3">2</text>
<text x="222.2" y="234.8">1</text>
<text x="91.3" y="240.1">5</text>
<text x="91.3" y="243.6">6</text>
<text x="94.8" y="241.8">OUT4A</text>
<text x="94.8" y="245.4">OUT2A</text>
<text x="123.5" y="245.4">OUT2B</text>
<text x="123.5" y="241.8">OUT4B</text>
<text x="136" y="243.6">23</text>
<text x="136" y="240.1">24</text>
<text x="222.2" y="241.8">3</text>
<text x="91.3" y="247.1">7</text>
<text x="91.3" y="250.6">8</text>
<text x="94.8" y="248.9">OUT1A</text>
<text x="123.5" y="248.9">OUT1B</text>
<text x="136" y="250.6">21</text>
<text x="136" y="247.1">22</text>
<text x="89.3" y="257.7">10</text>
<text x="91.3" y="254.2">9</text>
<text x="94.8" y="252.4">OUT1D</text>
<text x="94.8" y="255.9">OUT2D</text>
<text x="123.5" y="255.9">OUT2C</text>
<text x="123.5" y="252.4">OUT1C</text>
<text x="136" y="257.7">19</text>
<text x="136" y="254.2">20</text>
<text x="40.6" y="263">2A</text>
<text x="40.6" y="259.5">2B</text>
<text x="89.3" y="261.2">11</text>
<text x="94.8" y="259.5">OUT4D</text>
<text x="94.8" y="263">OUT3D</text>
<text x="123.5" y="263">OUT3C</text>
<text x="123.5" y="259.5">OUT4C</text>
<text x="136" y="261.2">18</text>
<text x="40.6" y="266.5">1A</text>
<text x="89.3" y="268.3">13</text>
<text x="120.8" y="266.5">F(SCX)D</text>
<text x="136" y="268.3">16</text>
<text x="136" y="264.8">17</text>
<text x="40.6" y="270.1">1B</text>
<text x="89.3" y="271.8">14</text>
<text x="94.8" y="270.1">CW/CCWC# CW/CCWD#</text>
<text x="94.8" y="273.6">F(SCX)C</text>
</g>
<g font-size="3.2" fill="#000080">
<text x="55.2" y="14.1">LD1</text>
<text x="189.2" y="14.1">LD2</text>
<text x="355.3" y="14">J2</text>
<text x="385.2" y="14">J1</text>
<text x="56.1" y="51">U1</text>
<text x="190.2" y="51">U2</text>
<text x="46.3" y="54.6">MAX7221CNG+</text>
<text x="180.4" y="54.6">MAX7221CNG+</text>
<text x="107.3" y="66.9">C1</text>
<text x="124.9" y="66.9">C2</text>
<text x="241.3" y="66.9">C3</text>
<text x="259" y="66.9">C4</text>
<text x="103.4" y="72.2">0.1uF</text>
<text x="125" y="72.2">10uF Electrolytic</text>
<text x="237.4" y="72.2">0.1uF</text>
<text x="259.1" y="72.2">10uF</text>
<text x="79" y="81.1">R1</text>
<text x="93.2" y="81.1">R2</text>
<text x="107.3" y="81.1">R3</text>
<text x="213.1" y="81.1">R6</text>
<text x="227.2" y="81.1">R5</text>
<text x="241.3" y="81.1">R4</text>
<text x="315.2" y="86.4">LED1</text>
<text x="327.5" y="86.4">LED2</text>
<text x="339.8" y="86.4">LED3</text>
<text x="353.4" y="89.9">R7</text>
<text x="312.5" y="97">LED4</text>
<text x="324.9" y="97">LED5</text>
<text x="338.9" y="97">LED6</text>
<text x="353.3" y="100.5">R8</text>
<text x="391" y="98.8" transform="rotate(-90 391 98.8)">R12</text>
<text x="312.5" y="107.5">LED7</text>
<text x="324.8" y="107.5">LED8</text>
<text x="338.9" y="107.5">LED9</text>
<text x="353.3" y="111.1">R9</text>
<text x="387.7" y="113.6">U4</text>
<text x="312.5" y="118.1">LED10</text>
<text x="324.8" y="118.1">LED11</text>
<text x="338.9" y="118.1">LED12</text>
<text x="387.7" y="116.7">BC337</text>
<text x="353.3" y="121.6">R10</text>
<text x="312.5" y="128.7">LED13</text>
<text x="324.8" y="128.7">LED14</text>
<text x="338.9" y="128.7">LED15</text>
<text x="59" y="135.7">SW4</text>
<text x="101.4" y="135.7">SW3</text>
<text x="353.3" y="132.2">R11</text>
<text x="356.9" y="160">0.1uF</text>
<text x="356.9" y="156.9">C6</text>
<text x="361.3" y="172.3">74HC165N,652</text>
<text x="361.3" y="169.1">U5</text>
<text x="216.7" y="179.7">S1 ZS-PCB RS26 1P12T</text>
<text x="216.7" y="182.9">ZS-RS26 1 POLE 12 SELECTABLE CPA</text>
<text x="293.9" y="199.3" transform="rotate(-90 293.9 199.3)">R14</text>
<text x="297.5" y="199.3" transform="rotate(-90 297.5 199.3)">R15</text>
<text x="301" y="199.3" transform="rotate(-90 301 199.3)">R16</text>
<text x="304.5" y="199.3" transform="rotate(-90 304.5 199.3)">R17</text>
<text x="308.1" y="199.3" transform="rotate(-90 308.1 199.3)">R18</text>
<text x="112.5" y="221.6">AX1201728SG</text>
<text x="112.5" y="218.4">U3</text>
<text x="149.6" y="236.9">C5</text>
<text x="211.6" y="236.3">SW1</text>
<text x="149.6" y="240.1">0.1uF</text>
<text x="19.1" y="248.6">U9</text>
<text x="19.4" y="254.5">Pins ON TOP</text>
<text x="19.6" y="252.1">x27 Cluster Stepper Motor</text>
<text x="147.1" y="259.2">R13</text>
</g>
<g font-size="3.2">
<text x="43.7" y="69">4</text>
<text x="47.2" y="70.7">GND</text>
<text x="177.7" y="69">4</text>
<text x="181.2" y="70.7">GND</text>
<text x="43.7" y="86.6">9</text>
<text x="47.2" y="88.4">GND</text>
<text x="177.7" y="86.6">9</text>
<text x="181.2" y="88.4">GND</text>
<text x="89.3" y="264.8">12</text>
<text x="94.8" y="266.5">VSS</text>
</g>
<g font-size="3.2" fill="#f00">
<text x="64.5" y="77.8">V+</text>
<text x="70.7" y="76">19</text>
<text x="198.5" y="77.8">V+</text>
<text x="204.8" y="76">19</text>
<text x="91.3" y="226">1</text>
<text x="94.8" y="227.7">VDD</text>
<text x="127.5" y="273.6">VDD</text>
<text x="136" y="271.8">15</text>
</g>
<g font-size="2.5" fill="#8d2323">
<text x="345" y="17.1" transform="rotate(-90 345 17.1)">8</text>
<text x="348.5" y="17.1" transform="rotate(-90 348.5 17.1)">7</text>
<text x="352.1" y="17.1" transform="rotate(-90 352.1 17.1)">6</text>
<text x="355.6" y="17.1" transform="rotate(-90 355.6 17.1)">5</text>
<text x="359.1" y="17.1" transform="rotate(-90 359.1 17.1)">4</text>
<text x="362.7" y="17.1" transform="rotate(-90 362.7 17.1)">3</text>
<text x="366.2" y="17.1" transform="rotate(-90 366.2 17.1)">2</text>
<text x="369.7" y="17.1" transform="rotate(-90 369.7 17.1)">1</text>
<text x="375" y="17.1" transform="rotate(-90 375 17.1)">8</text>
<text x="378.5" y="17.1" transform="rotate(-90 378.5 17.1)">7</text>
<text x="382.1" y="17.1" transform="rotate(-90 382.1 17.1)">6</text>
<text x="385.6" y="17.1" transform="rotate(-90 385.6 17.1)">5</text>
<text x="389.1" y="17.1" transform="rotate(-90 389.1 17.1)">4</text>
<text x="392.6" y="17.1" transform="rotate(-90 392.6 17.1)">3</text>
<text x="396.2" y="17.1" transform="rotate(-90 396.2 17.1)">2</text>
<text x="399.7" y="17.1" transform="rotate(-90 399.7 17.1)">1</text>
</g>
<text font-size="2.5" fill="#009" x="291" y="187.5">8 x 10k OHM</text>
<g font-size="2.1" fill="#a54b4b">
<text x="338.6" y="179.8">16</text>
<text x="385.2" y="179.8">9</text>
<text x="349" y="181.5">VCC</text>
<text x="374.5" y="181.5">Q7</text>
<text x="374.5" y="185">Q7</text>
<text x="385.2" y="183.3">7</text>
<text x="340" y="186.8">1</text>
<text x="340" y="190.3">2</text>
<text x="349" y="188.5">PL</text>
<text x="338.6" y="193.9">15</text>
<text x="349" y="192.1">CP</text>
<text x="349" y="195.6">CE</text>
<text x="338.6" y="200.9">10</text>
<text x="349" y="202.7">DS</text>
<text x="338.6" y="204.4">11</text>
<text x="338.6" y="208">12</text>
<text x="349" y="206.2">D0</text>
<text x="349" y="209.7">D1</text>
<text x="338.6" y="211.5">13</text>
<text x="338.6" y="215">14</text>
<text x="349" y="213.2">D2</text>
<text x="340" y="218.6">3</text>
<text x="349" y="216.8">D3</text>
<text x="349" y="220.3">D4</text>
<text x="340" y="222.1">4</text>
<text x="340" y="225.6">5</text>
<text x="349" y="223.8">D5</text>
<text x="349" y="227.3">D6</text>
<text x="340" y="229.1">6</text>
<text x="349" y="230.9">D7</text>
<text x="340" y="236.2">8</text>
<text x="349" y="237.9">GND</text>
</g>
</svg>
